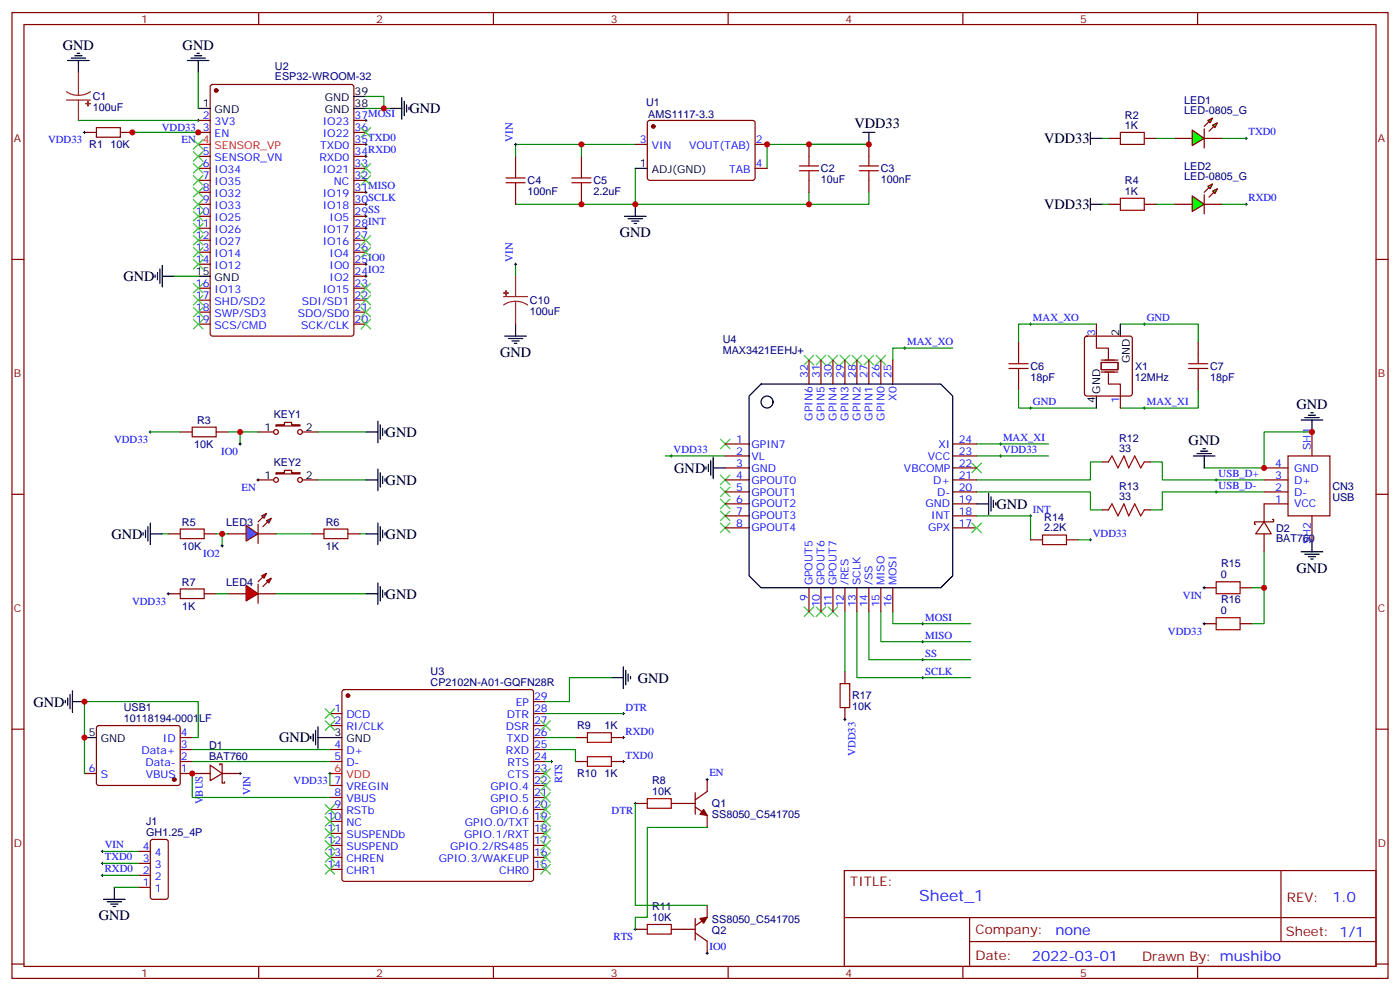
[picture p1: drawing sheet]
<svg xmlns="http://www.w3.org/2000/svg" width="412mm" height="292mm" viewBox="0 0 412 292" stroke-linecap="round" stroke-linejoin="round" font-family="sans-serif">
<g fill="none" stroke="#870000" stroke-width=".35">
<path d="M3.5 3.7h405.4v284.3h-405.4zM7.1 7.2h398.2v277.3h-398.2zM76.2 3.7v3.5M145.3 3.7v3.5M214.5 3.7v3.5M283.6 3.7v3.5M352.8 3.7v3.5M58.4 35.5h3.5M58.4 39h3.5M62.1 25.1l.5-.2h40.9l.7 .4v72.9l-.4 .7-41.2 .1-.6-.5-.1-72.9zM104.2 35.5h3.6M104.2 39h3.6"/>
<path d="M58.4 46h3.5M58.4 49.6h3.5M58.4 53.1h3.5M58.4 56.6h3.5M104.2 46h3.6M104.2 49.6h3.6M104.2 53.1h3.6M104.2 56.6h3.6M104.2 42.5h3.6M3.5 76.4h3.6M58.4 60.1h3.5M58.4 63.7h3.5"/>
<path d="M58.4 67.2h3.5M58.4 70.7h3.5M58.4 74.3h3.5M58.4 77.8h3.5M104.2 60.1h3.6M104.2 63.7h3.6M104.2 67.2h3.6M104.2 70.7h3.6M104.2 74.3h3.6M104.2 77.8h3.6M405.3 76.4h3.6M58.4 84.8h3.5"/>
<path d="M58.4 88.4h3.5M58.4 91.9h3.5M58.4 95.4h3.5M104.2 84.8h3.6M104.2 88.4h3.6M104.2 91.9h3.6M104.2 95.4h3.6M104.2 81.3h3.6M53.1 127.2h3.5M63.7 127.2h3.5M76 127.2h4.6M81.3 125.1h2.5v-.7h2.1v.7h2.5v.3h-7.1z"/>
<path d="M81.3 139.2h2.5v-.7h2.1v.7h2.5v.3h-7.1zM89.1 127.2h4.6M3.5 145.5h3.6M49.6 157.2h3.5M60.1 157.2h3.6M76 141.3h4.6M89.1 141.3h4.6M405.3 145.5h3.6M3.5 214.7h3.6M28.6 213.8l.5-.2h23.3l.5 .2 .2 .5-.1 16.5-.6 .4h-23.6l-.4-.7v-16.2zM53.1 217.1h3.5M97.2 210.1h3.5"/>
<path d="M97.2 213.6h3.5M101 203.2l.4-.2h55.1l.5 .2 .2 .5v55.1l-.3 .5-.4 .2h-55.1l-.5-.3-.2-.4v-55.1zM157.2 210.1h3.5M157.2 213.6h3.5M157.2 217.1h3.5M157.2 206.6h3.5M405.3 214.7h3.6M24.9 227.7h3.5M53.1 220.7h3.5M53.1 224.2h3.5M53.1 227.7h8.8M61.9 225.2l3.5 2.5-3.5 2.1z"/>
<path d="M64.7 225.2v-.3h.7v5.6h.7v-.3M65.4 227.7h5.3M97.2 220.7h3.5M97.2 224.2h3.5M97.2 231.2h3.5M97.2 234.8h3.5M97.2 238.3h3.5M157.2 220.7h3.5M157.2 224.2h3.5M157.2 231.2h3.5M157.2 234.8h3.5M157.2 238.3h3.5"/>
<path d="M157.2 227.7h3.5M187.1 236.5h3.6M197.7 236.5h7.1M204.8 237.6l3.5 2.5v3.5M204.8 233.4v6.3M208.3 229.5v3.5l-3.5 2.5M97.2 241.8h3.5M97.2 245.4h3.5M97.2 248.9h3.5M97.2 252.4h3.5M97.2 255.9h3.5M157.2 241.8h3.5"/>
<path d="M157.2 245.4h3.5M157.2 248.9h3.5M157.2 252.4h3.5M157.2 255.9h3.5M248.7 256.3h156.6v28.2h-156.6zM377.3 256.3v20.9M187.1 273.6h3.6M197.7 273.6h7.1M204.8 274.6l3.5 2.5v3.5M204.8 270.4v6.4M208.3 266.5v3.6l-3.5 2.4M248.7 270.1h156.5"/>
<path d="M285.6 277.2h119.6M285.6 270.1v14.2M3.5 283.8h3.6M76.2 284.5v3.5M145.3 284.5v3.5M214.5 284.5v3.5M283.6 284.5v3.5M352.8 284.5v3.5M405.3 283.8h3.6"/>
<circle cx="81.3" cy="127.2" r=".71"/>
<circle cx="88.4" cy="127.2" r=".71"/>
<circle cx="81.3" cy="141.3" r=".71"/>
<circle cx="88.4" cy="141.3" r=".71"/>
</g>
<g fill="none" stroke="#000" stroke-width=".35">
<path d="M19.9 17.8h6.4M21 17.1h4.2M22 16.4h2.2M22.8 15.7h.7M23.1 17.8v3.5M55.2 17.8h6.4M56.3 17.1h4.2M57.3 16.4h2.1M58 15.7h.7M58.4 17.8v3.5M58.4 31.9h3.5M104.2 31.9h3.6"/>
<path d="M104.2 28.4h3.6M114.8 31.9h3.6M118.4 28.8v6.3M119.1 29.8v4.2M119.8 30.9v2.1M120.5 31.6v.7M47.1 79.2v4.2M47.8 78.1v6.4M45.7 81v.7M46.4 80.3v2.1M47.8 81.3h3.5M58.4 81.3h3.5"/>
<path d="M107.8 127.2h3.5M111.3 124v6.4M111.3 138.1v6.4M112 125.1v4.2M112 139.2v4.2M112.7 126.1v2.1M113.4 126.8v.7M42.2 156.8v.7M42.9 156.1v2.1M43.6 155v4.3M44.3 157.2h3.5M44.3 154v6.3"/>
<path d="M107.8 141.3h3.5M112.7 140.2v2.1M113.4 140.9v.7M180.1 199.5h3.5M183.6 196.3v6.4M184.3 197.4v4.2M185 198.4v2.2M185.7 199.1v.7M19.2 206.2v.7M19.9 205.5v2.1M20.6 204.4v4.3M21.3 206.6h3.6"/>
<path d="M21.3 203.4v6.3M24.9 217.1h3.5M91.5 216.8v.7M92.3 216.1v2.1M93 215v4.3M93.7 217.1h7M93.7 214v6.3"/>
</g>
<g fill="none" stroke="#000" stroke-width=".29">
<path d="M58 35.5h.7M58 39h.7M58.4 35.1v.7M58.4 38.6v.7M107.4 35.5h.7M107.8 35.1v.7M107.4 56.6h.7M107.4 42.5h.7M107.4 46h.7M107.8 42.2v.7M107.8 45.7v.7M107.8 56.3v.7"/>
<path d="M107.8 59.8v.7M107.4 77.8h.7M107.4 63.7h.7M107.4 67.2h.7M107.4 60.1h.7M107.8 63.3v.7M107.8 66.9v.7M107.8 77.4v.7M107.4 81.3h.7M107.8 81v.7M43.9 127.2h.7M44.3 126.8v.7"/>
<path d="M70.4 130.7h.7M70.7 130.4v.7M75.7 141.3h.7M76 140.9v.7M183.3 210.1h.7M183.6 209.7v.7M56.3 227.7h.7M56.6 227.4v.7M70.4 227.7h.7M70.7 227.4v.7M96.8 227.7h.7M97.2 227.4v.7"/>
<path d="M162.1 224.2h.7M162.5 223.8v.7M186.8 236.5h.7M187.1 236.2v.7M208 229.5h.7M208.3 229.1v.7M186.8 273.6h.7M187.1 273.2v.7M208 280.6h.7M208.3 280.3v.7"/>
</g>
<path d="M106.4 51.7l2.8 2.8M109.2 51.7l-2.8 2.8" fill="none" stroke="#3c3" stroke-width=".35"/>
<g fill="#870000" stroke="#870000" stroke-width=".35">
<path d="M207.3 238.3l1 1.8-2.1-.4z"/>
<path d="M206.2 270.4l2.1-.3-1 1.7z"/>
<circle cx="102.5" cy="204.8" r=".53"/>
<circle cx="51.3" cy="229.5" r=".53"/>
<circle cx="63.7" cy="26.6" r=".53"/>
</g>
<path d="M58.4 42.5h3.5M97.2 227.7h3.5" fill="none" stroke="#f00" stroke-width=".35"/>
<g fill="none" stroke="#008700" stroke-width=".35">
<path d="M58.4 21.3v10.6M107.8 31.9h7M51.3 81.3h7.1M44.3 127.2h8.8M67.2 127.2h8.8M70.7 127.2v3.5M93.7 127.2h14.1M93.7 141.3h14.1M180.1 199.5h-12.4v7.1h-7M56.6 217.1h1.8v-10.5h-33.5v21.1M56.6 227.7v7.1h40.6M56.6 220.7h40.6"/>
<path d="M56.6 224.2h40.6M97.2 227.7v3.5M187.1 236.5v30h21.2M208.3 243.6h-17.6v26.5h-3.6v3.5"/>
</g>
<path d="M56.6 125.8h7.1v2.8h-7.1zM53.1 155.8h7v2.8h-7zM190.7 235.1h7v2.8h-7zM190.7 272.2h7v2.8h-7z" fill="none" stroke="#a10000" stroke-width=".35"/>
<path d="M72.5 154.7l3.5 2.5-3.5 2.1z" fill="#09f" stroke="#870000" stroke-width=".35"/>
<path d="M76 154.3v5.7z" fill="#f00" stroke="#870000" stroke-width=".35"/>
<g fill="#870000" stroke="#870000" stroke-width=".35">
<path d="M77.4 152.2l-1.4 1.4z"/>
<path d="M77.4 155l1.4-1.4z"/>
</g>
<g fill="#09f" stroke="#870000" stroke-width=".35">
<path d="M77.1 151.9l1.4-.7-.7 1.4z"/>
<path d="M78.5 153.3l1.4-.7-.7 1.4z"/>
</g>
<path d="M67.2 157.2h5.3M76 157.2h5.3M91.9 157.2h3.5M102.5 157.2h3.5M49.6 174.8h3.5M60.1 174.8h3.6" fill="none" stroke="#870000" stroke-width=".35"/>
<path d="M47.8 157.2h1.8M63.7 157.2h3.5M65.4 157.2v3.5M81.3 157.2h10.6M106 157.2h1.8" fill="none" stroke="#008700" stroke-width=".35"/>
<path d="M95.4 155.8h7.1v2.8h-7.1zM53.1 173.4h7v2.8h-7z" fill="none" stroke="#a10000" stroke-width=".35"/>
<path d="M107.8 157.2h3.5M111.3 154v6.3M112 155v4.3M112.7 156.1v2.1M113.4 156.8v.7" fill="none" stroke="#000" stroke-width=".35"/>
<path d="M65.1 160.7h.7M65.4 160.3v.7" fill="none" stroke="#000" stroke-width=".29"/>
<g fill="#f00" stroke="#870000" stroke-width=".35">
<path d="M72.5 172.3l3.5 2.5-3.5 2.1z"/>
<path d="M76 172v5.6z"/>
</g>
<g fill="#870000" stroke="#870000" stroke-width=".35">
<path d="M76 171.3l1.4-1.4z"/>
<path d="M77.4 172.7l1.4-1.4z"/>
</g>
<g fill="#f00" stroke="#870000" stroke-width=".35">
<path d="M77.1 169.5l1.4-.7-.7 1.4z"/>
<path d="M78.5 170.9l1.4-.7-.7 1.4z"/>
</g>
<g fill="none" stroke="#870000" stroke-width=".35">
<path d="M190.9 35.7l.5-.2h30.6l.4 .7v16.5l-.7 .4-30.6-.1-.4-.6v-16.2zM151.9 46v3.6M151.9 56.6v3.5M171.3 46v3.6M171.3 56.6v3.5M187.1 42.5h3.6M222.4 42.5h3.6M222.4 49.6h3.6M238.3 42.5v3.5M238.3 53.1v3.5M255.9 42.5v3.5M255.9 53.1v3.5"/>
<path d="M345.9 40.7h5.3M354.7 40.7h5.3M319.7 99.2l.4-.2h12.7l.5 .2 .3 .5v16.2l-.3 .5-.5 .2h-12.7l-.5-.2-.2-.5v-16.2zM323 95.4v3.6M238.3 106v7.1M241.8 106v7.1M245.4 106v7.1M248.9 106v7.1M252.4 106v7.1M255.9 106v7.1M259.5 106v7.1M263 106v7.1"/>
<path d="M300 100.7v3.5M300 111.3v3.5M330 116.6v3.5M353 100.7v3.5M353 111.3v3.5M213.6 137.8h7.1M213.6 130.7h7.1M213.6 134.2h7.1M280.6 137.8h7.1M280.6 130.7h7.1M280.6 134.2h7.1M324.7 136h1.8"/>
<path d="M337.1 136h1.7M372.4 137.8h7M379.4 134.2h12.4v17.7h-12.4zM386.5 127.2v7M213.6 148.3h7.1M213.6 144.8h7.1M213.6 141.3h7.1M213.6 151.9h7.1M213.6 155.4h7.1M280.6 148.3h7.1M280.6 144.8h7.1M280.6 141.3h7.1"/>
<path d="M280.6 151.9h7.1M280.6 155.4h7.1M324.7 150.1h1.8M337.1 150.1h1.7M372.4 148.3h7M372.4 144.8h7M372.4 141.3h7M386.5 151.9v7M67.2 174.8h5.3M76 174.8h5.3M238.3 173v7.1M241.8 173v7.1"/>
<path d="M245.4 173v7.1M248.9 173v7.1M252.4 173v7.1M255.9 173v7.1M259.5 173v7.1M263 173v7.1M248.9 197.7v3.6M169.5 217.1h3.5M180.1 217.1h3.5M248.9 208.3v3.5M169.5 224.2h3.5M180.1 224.2h3.5"/>
</g>
<g fill="none" stroke="#008700" stroke-width=".35">
<path d="M171.3 42.5h-19.4v3.5M187.1 42.5h-15.8v3.5M187.1 49.6v10.5M238.3 42.5h17.6h-29.9v7.1M238.3 56.6v3.5h-86.4M255.9 56.6v3.5h-17.6M323 95.4h-23v5.3M330 95.4h23v5.3M280.6 102.5h-17.6v3.5M300 114.8v5.3h23M353 114.8v5.3h-23M196 134.2h17.6"/>
<path d="M287.7 130.7h21.2M287.7 134.2h21.2M324.7 136h-3.5v5.3h-33.5M338.8 136h3.6v5.3h30M386.5 127.2h-14.1v10.6h-17.7M287.7 144.8h33.5v5.3h3.5M372.4 144.8h-30v5.3h-3.6M63.7 174.8h3.5M81.3 174.8h26.5M248.9 180.1v17.6M252.4 180.1v19.4h33.5M255.9 180.1v14.1h30"/>
<path d="M259.5 180.1v8.8h26.4M263 180.1v3.5h22.9M160.7 217.1h8.8M160.7 210.1h22.9M160.7 220.7h8.8v3.5M160.7 224.2h1.8"/>
</g>
<g fill="none" stroke="#000" stroke-width=".29">
<path d="M151.5 42.5h.7M151.9 42.2v.7M366.7 40.7h.7M367.1 40.4v.7M303.2 95.4h.7M303.6 95.1v.7M336.7 95.4h.7M337.1 95.1v.7M266.2 102.5h.7M266.5 102.1v.7M303.6 119.8v.7M337.1 119.8v.7"/>
<path d="M197.4 134.2h.7M197.7 133.9v.7M294.4 130.7h.7M294.4 134.2h.7M294.7 130.4v.7M294.7 133.9v.7M303.2 120.1h.7M336.7 120.1h.7M303.2 151.9h.7M303.6 151.5v.7M357.9 144.8h.7M357.9 141.3h.7"/>
<path d="M358.2 140.9v.7M358.2 144.5v.7M49.2 174.8h.7M49.6 174.4v.8M271.5 183.6h.7M271.5 188.9h.7M271.5 194.2h.7M271.5 199.5h.7M271.8 183.3v.7M271.8 188.6v.7M271.8 193.9v.7M271.8 199.1v.7"/>
<path d="M183.3 217.1h.7M183.6 216.8v.7M248.5 211.8h.7M248.9 211.5v.7M183.3 224.2h.7M183.6 223.8v.7"/>
</g>
<g fill="none" stroke="#000" stroke-width=".35">
<path d="M254.2 39h3.5M255.9 39v3.5M187.1 49.6h3.6M184 63.7h6.3M185 64.4h4.3M186.1 65.1h2.1M186.8 65.8h.7M187.1 60.1v3.6M330 95.4v3.6M224.2 113.1h52.9l3.5 3.5v52.9l-3.5 3.5h-52.9l-3.5-3.5v-52.9zM323 116.6v3.5M208 137.4v.7"/>
<path d="M208.7 136.7v2.1M209.4 135.6v4.3M210.1 137.8h3.5M210.1 134.6v6.3M351.5 134.2h6.4M352.6 133.5h4.2M353.7 132.8h2.1M354.4 132.1h.7M354.7 134.2v3.6M383.3 123.6h6.3M384.4 122.9h4.2M385.4 122.2h2.1"/>
<path d="M386.1 121.5h.7M386.5 123.6v3.6M287.7 148.3h3.5M291.2 145.2v6.3M291.9 146.2v4.3M292.6 147.3v2.1M293.3 148v.7M386.5 158.9v3.6M107.8 174.8h3.5M111.3 171.6v6.4M112 172.7v4.2M112.7 173.7v2.2"/>
<path d="M113.4 174.4v.8M383.3 162.5h6.3M384.4 163.2h4.2M385.4 163.9h2.1M386.1 164.6h.7"/>
<circle cx="226" cy="118.4" r="1.76"/>
</g>
<g fill="none" stroke="#a10000" stroke-width=".35">
<path d="M149 53.8h5.7M149 52.4h5.7M151.9 49.6v2.8M151.9 53.8v2.8M168.5 53.8h5.6M168.5 52.4h5.6M171.3 49.6v2.8M171.3 53.8v2.8M235.5 50.3h5.6M235.5 48.9h5.6M238.3 46v2.9M238.3 50.3v2.8"/>
<path d="M253.1 50.3h5.7M253.1 48.9h5.7M255.9 46v2.9M255.9 50.3v2.8M297.2 107.1h5.7M297.2 108.5h5.7M300 104.2v2.9M300 108.5v2.8M350.1 107.1h5.7M350.1 108.5h5.7M353 104.2v2.9M353 108.5v2.8"/>
<path d="M326.5 136l1.1-1.8 1.7 3.6 1.8-3.6 1.4 3.6 1.8-3.6 1.7 3.6 1.1-1.8M326.5 150.1l1.1-1.8 1.7 3.6 1.8-3.6 1.4 3.6 1.8-3.6 1.7 3.6 1.1-1.8M173 215.7h7.1v2.8h-7.1zM247.5 201.3h2.8v7h-2.8zM173 222.8h7.1v2.8h-7.1z"/>
</g>
<g fill="none" stroke="#3c3" stroke-width=".35">
<path d="M236.9 104.6l2.8 2.8M239.7 104.6l-2.8 2.8M240.4 104.6l2.8 2.8M243.2 104.6l-2.8 2.8M243.9 104.6l2.9 2.8M246.8 104.6l-2.9 2.8M247.5 104.6l2.8 2.8M250.3 104.6l-2.8 2.8M251 104.6l2.8 2.8M253.8 104.6l-2.8 2.8M254.5 104.6l2.9 2.8M257.4 104.6l-2.9 2.8"/>
<path d="M258.1 104.6l2.8 2.8M260.9 104.6l-2.8 2.8M212.2 129.3l2.8 2.8M212.2 139.9l2.8 2.8M215 129.3l-2.8 2.8M215 139.9l-2.8 2.8M286.3 136.3l2.8 2.9M289.1 136.3l-2.8 2.9M212.2 154l2.8 2.8M212.2 150.5l2.8 2.8M212.2 146.9l2.8 2.9M212.2 143.4l2.8 2.8"/>
<path d="M215 154l-2.8 2.8M215 150.5l-2.8 2.8M215 146.9l-2.8 2.9M215 143.4l-2.8 2.8M286.3 154l2.8 2.8M289.1 154l-2.8 2.8M236.9 178.7l2.8 2.8M239.7 178.7l-2.8 2.8M240.4 178.7l2.8 2.8M243.2 178.7l-2.8 2.8M243.9 178.7l2.9 2.8M246.8 178.7l-2.9 2.8"/>
<path d="M95.8 212.2l2.8 2.8M95.8 208.7l2.8 2.8M98.6 212.2l-2.8 2.8M98.6 208.7l-2.8 2.8M95.8 236.9l2.8 2.8M98.6 236.9l-2.8 2.8M159.3 226.3l2.8 2.8M159.3 229.8l2.8 2.9M159.3 233.4l2.8 2.8M159.3 236.9l2.8 2.8M162.1 226.3l-2.8 2.8M162.1 229.8l-2.8 2.9"/>
<path d="M162.1 233.4l-2.8 2.8M162.1 236.9l-2.8 2.8M95.8 254.5l2.8 2.9M95.8 251l2.8 2.8M95.8 247.5l2.8 2.8M95.8 243.9l2.8 2.9M95.8 240.4l2.8 2.8M98.6 254.5l-2.8 2.9M98.6 251l-2.8 2.8M98.6 247.5l-2.8 2.8M98.6 243.9l-2.8 2.9M98.6 240.4l-2.8 2.8"/>
<path d="M159.3 240.4l2.8 2.8M159.3 243.9l2.8 2.9M159.3 247.5l2.8 2.8M159.3 251l2.8 2.8M159.3 254.5l2.8 2.9M162.1 240.4l-2.8 2.8M162.1 243.9l-2.8 2.9M162.1 247.5l-2.8 2.8M162.1 251l-2.8 2.8M162.1 254.5l-2.8 2.9"/>
</g>
<circle cx="192.4" cy="37.2" r=".53" fill="#870000" stroke="#870000" stroke-width=".35"/>
<path d="M323 99v3.5h3.5v3.5M324.4 106.7h4.9v2.1h-4.9zM324.4 109.5h4.9M324.4 106h4.9M326.5 109.5v3.6h3.5v3.5" fill="none" stroke="#870012" stroke-width=".35"/>
<g fill="#0f0" stroke="#870000" stroke-width=".35">
<path d="M357.2 36.9l1.4-.7-.7 1.4z"/>
<path d="M355.8 35.5l1.4-.8-.7 1.5z"/>
</g>
<g fill="#870000" stroke="#870000" stroke-width=".35">
<path d="M356.1 38.6l1.4-1.4z"/>
<path d="M356.1 35.8l-1.4 1.4z"/>
</g>
<path d="M354.7 37.9v5.7z" fill="#f00" stroke="#870000" stroke-width=".35"/>
<path d="M351.2 38.3l3.5 2.4-3.5 2.2z" fill="#0f0" stroke="#870000" stroke-width=".35"/>
<path d="M330 39h7.1v3.5h-7.1z" fill="none" stroke="#a10000" stroke-width=".35"/>
<path d="M326.5 40.7h3.5M337.1 40.7h3.5M345.9 60.1h5.3M354.7 60.1h5.3" fill="none" stroke="#870000" stroke-width=".35"/>
<path d="M321.2 39v3.5M321.2 40.7h3.5" fill="none" stroke="#000" stroke-width=".35"/>
<path d="M324.7 40.7h1.8M340.6 40.7h5.3M360 40.7h7.1" fill="none" stroke="#008700" stroke-width=".35"/>
<path d="M367.1 59.8v.7M366.7 60.1h.7" fill="none" stroke="#000" stroke-width=".29"/>
<g fill="#0f0" stroke="#870000" stroke-width=".35">
<path d="M357.2 56.3l1.4-.7-.7 1.4z"/>
<path d="M355.8 54.9l1.4-.7-.7 1.4z"/>
</g>
<g fill="#870000" stroke="#870000" stroke-width=".35">
<path d="M356.1 58l1.4-1.4z"/>
<path d="M354.7 56.6l1.4-1.4z"/>
</g>
<path d="M354.7 57.3v5.7z" fill="#f00" stroke="#870000" stroke-width=".35"/>
<path d="M351.2 57.7l3.5 2.4-3.5 2.2z" fill="#0f0" stroke="#870000" stroke-width=".35"/>
<path d="M28.4 37.6h7.1v2.8h-7.1zM330 58.4h7.1v3.5h-7.1zM307.1 157.5h7v2.8h-7zM358.2 171.3h7.1v3.5h-7.1zM358.2 181.9h7.1v3.5h-7.1z" fill="none" stroke="#a10000" stroke-width=".35"/>
<g fill="none" stroke="#870000" stroke-width=".35">
<path d="M24.9 39h3.5M35.5 39h3.5M326.5 60.1h3.5M337.1 60.1h3.5M303.6 158.9h3.5M314.1 158.9h3.6M372.4 153.6l2.1 3.6h-4.6zM372.4 148.3v5.3M372.4 157.2v5.3M374.8 152.9h.4v.7h-5.7v.7h.4M354.7 173h3.5M365.3 173h3.5"/>
<path d="M354.7 183.6h3.5M365.3 183.6h3.5M40.7 257.7h3.6M40.7 254.2h3.6M40.7 250.6h3.6M44.5 247.3l.5-.2h3.9l.6 .5 .1 16.5-.5 .6-4.1 .1-.7-.5v-16.5zM40.7 261.2h3.6"/>
</g>
<path d="M321.2 58.4v3.5M321.2 60.1h3.5M148.7 99h6.3M149.8 99.7h4.2M151.9 95.4v3.6M150.8 100.4h2.1M151.5 101.1h.7M30.5 264.8h6.4M31.6 265.5h4.2M32.6 266.2h2.1M33.3 266.9h.7M33.7 261.2v3.6" fill="none" stroke="#000" stroke-width=".35"/>
<g fill="none" stroke="#008700" stroke-width=".35">
<path d="M23.1 35.5h35.3M39 39h19.4M107.8 28.4h5.3v3.5M151.9 77.8v3.5M324.7 60.1h1.8M340.6 60.1h5.3M360 60.1h7.1M287.7 151.9h15.9v7M317.7 158.9h3.5M368.8 173h3.6M372.4 162.5v21.1h-3.6M30.2 257.7h10.5"/>
<path d="M30.2 254.2h10.5M30.2 250.6h10.5M33.7 261.2h7"/>
</g>
<g fill="none" stroke="#000" stroke-width=".29">
<path d="M24.5 39h.7M24.9 38.6v.7M151.5 77.8h.7M151.9 77.4v.7M320.9 158.9h.7M321.2 158.6v.7M354.4 173h.7M354.7 172.7v.7M354.4 183.6h.7M354.7 183.3v.7M29.8 257.7h.7M29.8 254.2h.7"/>
<path d="M29.8 250.6h.7M30.2 250.3v.7M30.2 253.8v.7M30.2 257.4v.7"/>
</g>
<g fill="none" stroke="#3c3" stroke-width=".35">
<path d="M106.4 37.6l2.8 2.8M109.2 37.6l-2.8 2.8M57 44.6l2.8 2.8M57 48.2l2.8 2.8M57 51.7l2.8 2.8M57 55.2l2.8 2.8M57 58.7l2.8 2.9M57 41.1l2.8 2.8M59.8 44.6l-2.8 2.8M59.8 48.2l-2.8 2.8M59.8 51.7l-2.8 2.8M59.8 55.2l-2.8 2.8"/>
<path d="M59.8 58.7l-2.8 2.9M59.8 41.1l-2.8 2.8M106.4 48.2l2.8 2.8M109.2 48.2l-2.8 2.8M57 62.3l2.8 2.8M57 65.8l2.8 2.8M57 69.3l2.8 2.8M57 72.8l2.8 2.9M57 76.4l2.8 2.8M59.8 62.3l-2.8 2.8M59.8 65.8l-2.8 2.8M59.8 69.3l-2.8 2.8"/>
<path d="M59.8 72.8l-2.8 2.9M59.8 76.4l-2.8 2.8M106.4 69.3l2.8 2.8M106.4 72.8l2.8 2.9M109.2 69.3l-2.8 2.8M109.2 72.8l-2.8 2.9M57 83.4l2.8 2.9M57 94l2.8 2.8M57 90.5l2.8 2.8M57 87l2.8 2.8M59.8 83.4l-2.8 2.9M59.8 94l-2.8 2.8"/>
<path d="M59.8 87l-2.8 2.8M59.8 90.5l-2.8 2.8M106.4 83.4l2.8 2.9M106.4 87l2.8 2.8M106.4 90.5l2.8 2.8M106.4 94l2.8 2.8M109.2 83.4l-2.8 2.9M109.2 87l-2.8 2.8M109.2 90.5l-2.8 2.8M109.2 94l-2.8 2.8M159.3 212.2l2.8 2.8M162.1 212.2l-2.8 2.8"/>
</g>
<path d="M19.6 27l1.7 .8 1.8 .2M19.6 29.5h7M23.1 21.3v6.7M23.1 29.5v6M26.6 27l-1.6 .8-1.9 .2M148.3 87.3h7.1M151.9 88.7l1.8 .3 1.7 .8M151.9 88.7l-1.9 .3-1.7 .8M151.9 81.3v6M151.9 88.7v6.7" fill="none" stroke="#8c2424" stroke-width=".35"/>
<g fill="#8c2424" stroke="#8c2424" stroke-width=".35">
<path d="M25.2 30.5h1.4z"/>
<path d="M25.9 29.8v1.4z"/>
<path d="M148.3 86.3h1.5z"/>
<path d="M149 85.5l.1 1.5z"/>
</g>
<g fill="#c00">
<circle cx="56.6" cy="227.7" r=".88"/>
<circle cx="24.9" cy="206.6" r=".88"/>
<circle cx="24.9" cy="217.1" r=".88"/>
<circle cx="70.7" cy="127.2" r=".88"/>
<circle cx="65.4" cy="157.2" r=".88"/>
<circle cx="226" cy="42.5" r=".88"/>
<circle cx="238.3" cy="42.5" r=".88"/>
<circle cx="187.1" cy="60.1" r=".88"/>
<circle cx="255.9" cy="42.5" r=".88"/>
<circle cx="238.3" cy="60.1" r=".88"/>
<circle cx="171.3" cy="42.5" r=".88"/>
<circle cx="171.3" cy="60.1" r=".88"/>
<circle cx="386.5" cy="127.2" r=".88"/>
<circle cx="372.4" cy="137.8" r=".88"/>
<circle cx="372.4" cy="173" r=".88"/>
<circle cx="113.1" cy="31.9" r=".88"/>
<circle cx="39" cy="39" r=".88"/>
<circle cx="58.4" cy="39" r=".88"/>
</g>
<text font-size="4.6" fill="#00f" x="270.8" y="265.3">Sheet_1</text>
<g font-size="4.2">
<text x="18.5" y="14.6">GND</text>
<text x="53.8" y="14.6">GND</text>
<text x="120.6" y="33.4">GND</text>
<text x="251.7" y="37.8">VDD33</text>
<text x="307.5" y="42.2">VDD33</text>
<text x="307.5" y="61.6">VDD33</text>
<text x="182.6" y="69.7">GND</text>
<text x="36.3" y="82.8">GND</text>
<text x="147.3" y="105">GND</text>
<text x="381.9" y="120.5">GND</text>
<text x="113.6" y="128.6">GND</text>
<text x="350.1" y="131.1">GND</text>
<text x="113.6" y="142.7">GND</text>
<text x="198.6" y="139.2">GND</text>
<text x="293.5" y="149.8">GND</text>
<text x="32.8" y="158.6">GND</text>
<text x="113.6" y="158.6">GND</text>
<text x="381.9" y="168.6">GND</text>
<text x="113.6" y="176.2">GND</text>
<text x="187.9" y="200.9">GND</text>
<text x="9.9" y="208">GND</text>
<text x="82.2" y="218.6">GND</text>
<text x="29.1" y="270.8">GND</text>
</g>
<g font-size="4.2" fill="#00f">
<text x="392.5" y="265.6">1.0</text>
<text x="310.9" y="275.1">none</text>
<text x="304" y="282.9">2022-03-01</text>
</g>
<g font-size="3.9" fill="#800">
<text x="250.5" y="260.9">TITLE:</text>
<text x="379.1" y="265.6">REV:</text>
<text x="287.4" y="275.1">Company:</text>
<text x="378.7" y="275.7">Sheet: 1/1</text>
<text x="287.4" y="282.8">Date:</text>
<text x="336.4" y="282.8">Drawn By: mushibo</text>
</g>
<g font-size="3.2" fill="#800">
<text x="41.6" y="6.7">1</text>
<text x="110.8" y="6.7">2</text>
<text x="179.9" y="6.7">3</text>
<text x="249.1" y="6.7">4</text>
<text x="318.2" y="6.7">5</text>
<text x="4.1" y="41.8">A</text>
<text x="405.9" y="41.8">A</text>
<text x="4.1" y="110.9">B</text>
<text x="405.9" y="110.9">B</text>
<text x="4.1" y="180.1">C</text>
<text x="405.9" y="180.1">C</text>
<text x="4.1" y="249.2">D</text>
<text x="405.9" y="249.2">D</text>
<text x="41.6" y="287.5">1</text>
<text x="110.8" y="287.5">2</text>
<text x="179.9" y="287.5">3</text>
<text x="249.1" y="287.5">4</text>
<text x="318.2" y="287.5">5</text>
</g>
<g font-size="3.2" fill="#000080">
<text x="81" y="23.6">ESP32-WROOM-32</text>
<text x="81" y="20.5">U2</text>
<text x="27.3" y="29.5">C1</text>
<text x="27.3" y="32.8">100uF</text>
<text x="190.3" y="31.3">U1</text>
<text x="191" y="34.8">AMS1117-3.3</text>
<text x="331.4" y="34.9">R2</text>
<text x="348.8" y="33.7">LED-0805_G</text>
<text x="348.8" y="30.5">LED1</text>
<text x="331.4" y="37.9">1K</text>
<text x="26.3" y="43.7">R1</text>
<text x="32.5" y="43.7">10K</text>
<text x="241.8" y="53.9">10uF</text>
<text x="241.8" y="50.7">C2</text>
<text x="259.5" y="53.9">100nF</text>
<text x="259.5" y="50.7">C3</text>
<text x="348.8" y="53.1">LED-0805_G</text>
<text x="348.8" y="49.9">LED2</text>
<text x="155.4" y="57.4">100nF</text>
<text x="155.4" y="54.2">C4</text>
<text x="174.8" y="57.4">2.2uF</text>
<text x="174.8" y="54.2">C5</text>
<text x="331.4" y="57.3">1K</text>
<text x="331.4" y="54.3">R4</text>
<text x="156.1" y="89.5">C10</text>
<text x="156.1" y="92.7">100uF</text>
<text x="212.9" y="101.1">U4</text>
<text x="212.9" y="104.2">MAX3421EEHJ+</text>
<text x="303.6" y="112.1">18pF</text>
<text x="303.6" y="108.9">C6</text>
<text x="334.3" y="112.1">12MHz</text>
<text x="334.3" y="108.9">X1</text>
<text x="356.5" y="112.1">18pF</text>
<text x="356.5" y="108.9">C7</text>
<text x="58" y="124.8">R3</text>
<text x="80.6" y="123">KEY1</text>
<text x="57.2" y="131.8">10K</text>
<text x="329.7" y="130">R12</text>
<text x="80.6" y="137.1">KEY2</text>
<text x="329.7" y="133.2">33</text>
<text x="329.7" y="147.3">33</text>
<text x="329.7" y="144.1">R13</text>
<text x="392.5" y="147.4">USB</text>
<text x="392.5" y="144.2">CN3</text>
<text x="53.6" y="154.8">R5</text>
<text x="66.6" y="154.8">LED3</text>
<text x="95.9" y="154.8">R6</text>
<text x="307.6" y="153.3">R14</text>
<text x="53.7" y="161.9">10K</text>
<text x="96" y="161.9">1K</text>
<text x="307.6" y="156.5">2.2K</text>
<text x="375.9" y="159.7">BAT760</text>
<text x="375.9" y="156.6">D2</text>
<text x="359.7" y="167">R15</text>
<text x="53.6" y="172.4">R7</text>
<text x="66.6" y="172.4">LED4</text>
<text x="359.7" y="170.2">0</text>
<text x="53.7" y="179.5">1K</text>
<text x="359.7" y="177.6">R16</text>
<text x="359.7" y="180.8">0</text>
<text x="126.8" y="202">CP2102N-A01-GQFN28R</text>
<text x="126.8" y="198.8">U3</text>
<text x="36.5" y="209.3">USB1</text>
<text x="251" y="209">10K</text>
<text x="251" y="205.8">R17</text>
<text x="36.5" y="212.5">10118194-0001LF</text>
<text x="170" y="214.7">R9</text>
<text x="178.1" y="214.7">1K</text>
<text x="61.6" y="220.6">D1</text>
<text x="61.6" y="223.8">BAT760</text>
<text x="170" y="228.9">R10</text>
<text x="178.1" y="228.9">1K</text>
<text x="192.1" y="230.9">R8</text>
<text x="192.1" y="234.1">10K</text>
<text x="209.7" y="237.7">Q1</text>
<text x="43.1" y="242.9">J1</text>
<text x="209.7" y="240.9">SS8050_C541705</text>
<text x="43.1" y="246.1">GH1.25_4P</text>
<text x="192.1" y="267.9">R11</text>
<text x="192.1" y="271.1">10K</text>
<text x="209.7" y="271.7">SS8050_C541705</text>
<text x="209.7" y="274.9">Q2</text>
</g>
<g font-size="3.2">
<text x="95.7" y="29.8">GND</text>
<text x="104.4" y="28">39</text>
<text x="59.7" y="31.6">1</text>
<text x="63.2" y="33.3">GND</text>
<text x="95.7" y="33.3">GND</text>
<text x="104.4" y="31.6">38</text>
<text x="188.5" y="49.2">1</text>
<text x="192" y="51">ADJ(GND)</text>
<text x="57.7" y="81">15</text>
<text x="63.2" y="82.7">GND</text>
<text x="329.7" y="99" transform="rotate(-90 329.7 99)">2</text>
<text x="332.8" y="106.9" transform="rotate(-90 332.8 106.9)">GND</text>
<text x="322.6" y="118.6" transform="rotate(-90 322.6 118.6)">4</text>
<text x="324" y="115.9" transform="rotate(-90 324 115.9)">GND</text>
<text x="77.9" y="126.8">1</text>
<text x="90.1" y="126.8">2</text>
<text x="77.9" y="140.9">1</text>
<text x="90.1" y="140.9">2</text>
<text x="26.2" y="216.8">5</text>
<text x="29.7" y="218.5">GND</text>
<text x="98.5" y="216.8">3</text>
<text x="102" y="218.5">GND</text>
</g>
<g font-size="3.2" fill="#00f">
<text x="59.7" y="35.1">2</text>
<text x="104.4" y="35.1">37MOSI</text>
<text x="47.7" y="38.6">VDD33</text>
<text x="59.7" y="38.6">3</text>
<text x="63.2" y="36.9">3V3</text>
<text x="63.2" y="40.4">EN</text>
<text x="95.1" y="40.4">IO22</text>
<text x="95.1" y="36.9">IO23</text>
<text x="104.4" y="38.6">36</text>
<text x="151" y="41.7" transform="rotate(-90 151 41.7)">VIN</text>
<text x="367.8" y="39.9">TXD0</text>
<text x="14.1" y="42.1">VDD33</text>
<text x="53.5" y="42.1">EN 4</text>
<text x="59.7" y="45.7">5</text>
<text x="63.2" y="47.4">SENSOR_VN</text>
<text x="94.1" y="47.4">RXD0</text>
<text x="94.4" y="43.9">TXD0</text>
<text x="104.4" y="45.7">34RXD0</text>
<text x="104.4" y="42.2">35TXD0</text>
<text x="188.5" y="42.2">3</text>
<text x="192" y="43.9">VIN</text>
<text x="203" y="43.9">VOUT(TAB)</text>
<text x="222.6" y="42.2">2</text>
<text x="59.7" y="49.2">6</text>
<text x="59.7" y="52.7">7</text>
<text x="63.2" y="51">IO34</text>
<text x="95.1" y="51">IO21</text>
<text x="104.4" y="52.7">32</text>
<text x="104.4" y="49.2">33</text>
<text x="214.8" y="51">TAB</text>
<text x="222.6" y="49.2">4</text>
<text x="59.7" y="56.3">8</text>
<text x="59.7" y="59.8">9</text>
<text x="63.2" y="54.5">IO35</text>
<text x="63.2" y="58">IO32</text>
<text x="95.1" y="58">IO19</text>
<text x="98.4" y="54.5">NC</text>
<text x="104.4" y="59.8">30SCLK</text>
<text x="104.4" y="56.3">31MISO</text>
<text x="367.8" y="59.3">RXD0</text>
<text x="57.7" y="63.3">10</text>
<text x="63.2" y="61.6">IO33</text>
<text x="63.2" y="65.1">IO25</text>
<text x="95.1" y="61.6">IO18</text>
<text x="97.1" y="65.1">IO5</text>
<text x="104.4" y="63.3">29SS</text>
<text x="57.7" y="66.9">11</text>
<text x="57.7" y="70.4">12</text>
<text x="63.2" y="68.6">IO26</text>
<text x="95.1" y="68.6">IO17</text>
<text x="104.4" y="70.4">27</text>
<text x="104.4" y="66.9">28INT</text>
<text x="57.7" y="73.9">13</text>
<text x="57.7" y="77.4">14</text>
<text x="63.2" y="72.1">IO27</text>
<text x="63.2" y="75.7">IO14</text>
<text x="95.1" y="72.1">IO16</text>
<text x="97.1" y="75.7">IO4</text>
<text x="104.4" y="77.4">25IO0</text>
<text x="104.4" y="73.9">26</text>
<text x="151" y="77" transform="rotate(-90 151 77)">VIN</text>
<text x="63.2" y="79.2">IO12</text>
<text x="97.1" y="82.7">IO2</text>
<text x="97.1" y="79.2">IO0</text>
<text x="104.4" y="81">24IO2</text>
<text x="57.7" y="84.5">16</text>
<text x="57.7" y="88">17</text>
<text x="63.2" y="86.3">IO13</text>
<text x="63.2" y="89.8">SHD/SD2</text>
<text x="88.9" y="89.8">SDI/SD1</text>
<text x="95.1" y="86.3">IO15</text>
<text x="104.4" y="88">22</text>
<text x="104.4" y="84.5">23</text>
<text x="57.7" y="91.5">18</text>
<text x="57.7" y="95.1">19</text>
<text x="63.2" y="93.3">SWP/SD3</text>
<text x="87.8" y="93.3">SDO/SD0</text>
<text x="104.4" y="95.1">20</text>
<text x="104.4" y="91.5">21</text>
<text x="304.3" y="94.5">MAX_XO</text>
<text x="337.8" y="94.5">GND</text>
<text x="63.2" y="96.8">SCS/CMD</text>
<text x="88.7" y="96.8">SCK/CLK</text>
<text x="267.2" y="101.6">MAX_XO</text>
<text x="322.6" y="99" transform="rotate(-90 322.6 99)">3</text>
<text x="237.9" y="111.3" transform="rotate(-90 237.9 111.3)">32</text>
<text x="241.5" y="111.3" transform="rotate(-90 241.5 111.3)">31</text>
<text x="245" y="111.3" transform="rotate(-90 245 111.3)">30</text>
<text x="248.5" y="111.3" transform="rotate(-90 248.5 111.3)">29</text>
<text x="252.1" y="111.3" transform="rotate(-90 252.1 111.3)">28</text>
<text x="255.6" y="111.3" transform="rotate(-90 255.6 111.3)">27</text>
<text x="259.1" y="111.3" transform="rotate(-90 259.1 111.3)">26</text>
<text x="262.6" y="111.3" transform="rotate(-90 262.6 111.3)">25</text>
<text x="264.1" y="118" transform="rotate(-90 264.1 118)">X0</text>
<text x="304.3" y="119.2">GND</text>
<text x="329.7" y="118.6" transform="rotate(-90 329.7 118.6)">1</text>
<text x="337.8" y="119.2">MAX_XI</text>
<text x="239.4" y="123.9" transform="rotate(-90 239.4 123.9)">GPIN6</text>
<text x="242.9" y="123.9" transform="rotate(-90 242.9 123.9)">GPIN5</text>
<text x="246.4" y="123.9" transform="rotate(-90 246.4 123.9)">GPIN4</text>
<text x="249.9" y="123.9" transform="rotate(-90 249.9 123.9)">GPIN3</text>
<text x="253.5" y="123.9" transform="rotate(-90 253.5 123.9)">GPIN2</text>
<text x="257" y="123.9" transform="rotate(-90 257 123.9)">GPIN1</text>
<text x="260.5" y="123.9" transform="rotate(-90 260.5 123.9)">GPIN0</text>
<text x="33.6" y="130.4">VDD33</text>
<text x="216.9" y="130.4">1</text>
<text x="221.4" y="131.8">GPIN7</text>
<text x="276.4" y="131.8">XI</text>
<text x="282.4" y="130.4">24</text>
<text x="295.5" y="129.8">MAX_XI</text>
<text x="65.2" y="133.9">IO0</text>
<text x="198.4" y="133.3">VDD33</text>
<text x="216.9" y="133.9">2</text>
<text x="216.9" y="137.4">3</text>
<text x="221.4" y="135.3">VL</text>
<text x="273.3" y="135.3">VCC</text>
<text x="282.4" y="137.4">22</text>
<text x="282.4" y="133.9">23</text>
<text x="295.5" y="133.3">VDD33</text>
<text x="375.6" y="137.4">4</text>
<text x="386.1" y="132.5" transform="rotate(-90 386.1 132.5)">SH1</text>
<text x="216.9" y="140.9">4</text>
<text x="221.4" y="138.8">GND</text>
<text x="221.4" y="142.3">GPOUT0</text>
<text x="266.3" y="138.8">VBCOMP</text>
<text x="274.9" y="142.3">D+</text>
<text x="282.4" y="140.9">21</text>
<text x="359" y="143.9">USB_D-</text>
<text x="359" y="140.4">USB_D+</text>
<text x="375.6" y="140.9">3</text>
<text x="381.2" y="142.3">D+</text>
<text x="381.2" y="138.8">GND</text>
<text x="71.2" y="144.5">EN</text>
<text x="216.9" y="144.5">5</text>
<text x="216.9" y="148">6</text>
<text x="221.4" y="145.9">GPOUT1</text>
<text x="221.4" y="149.4">GPOUT2</text>
<text x="272.6" y="149.4">GND</text>
<text x="276" y="145.9">D-</text>
<text x="282.4" y="148">19</text>
<text x="282.4" y="144.5">20</text>
<text x="375.6" y="148">1</text>
<text x="375.6" y="144.5">2</text>
<text x="381.2" y="149.4">VCC</text>
<text x="381.2" y="145.9">D-</text>
<text x="216.9" y="151.5">7</text>
<text x="216.9" y="155">8</text>
<text x="221.4" y="152.9">GPOUT3</text>
<text x="274.3" y="152.9">INT</text>
<text x="282.4" y="155">17</text>
<text x="282.4" y="151.5">18</text>
<text x="304.3" y="151">INT</text>
<text x="221.4" y="156.5">GPOUT4</text>
<text x="273.4" y="156.5">GPX</text>
<text x="321.9" y="158">VDD33</text>
<text x="386.1" y="160.2" transform="rotate(-90 386.1 160.2)">SH2</text>
<text x="59.9" y="163.9">IO2</text>
<text x="239.4" y="172.3" transform="rotate(-90 239.4 172.3)">GPOUT5</text>
<text x="242.9" y="172.3" transform="rotate(-90 242.9 172.3)">GPOUT6</text>
<text x="246.4" y="172.3" transform="rotate(-90 246.4 172.3)">GPOUT7</text>
<text x="249.9" y="172.3" transform="rotate(-90 249.9 172.3)">/RES</text>
<text x="253.5" y="172.3" transform="rotate(-90 253.5 172.3)">SCLK</text>
<text x="257" y="172.3" transform="rotate(-90 257 172.3)">/SS</text>
<text x="260.5" y="172.3" transform="rotate(-90 260.5 172.3)">MISO</text>
<text x="264.1" y="172.3" transform="rotate(-90 264.1 172.3)">MOSI</text>
<text x="38.9" y="178">VDD33</text>
<text x="237.9" y="176.8" transform="rotate(-90 237.9 176.8)">9</text>
<text x="241.5" y="178.8" transform="rotate(-90 241.5 178.8)">10</text>
<text x="245" y="178.8" transform="rotate(-90 245 178.8)">11</text>
<text x="248.5" y="178.8" transform="rotate(-90 248.5 178.8)">12</text>
<text x="252.1" y="178.8" transform="rotate(-90 252.1 178.8)">13</text>
<text x="255.6" y="178.8" transform="rotate(-90 255.6 178.8)">14</text>
<text x="259.1" y="178.8" transform="rotate(-90 259.1 178.8)">15</text>
<text x="262.6" y="178.8" transform="rotate(-90 262.6 178.8)">16</text>
<text x="348.5" y="176.2">VIN</text>
<text x="272.5" y="182.7">MOSI</text>
<text x="272.5" y="188">MISO</text>
<text x="344" y="186.8">VDD33</text>
<text x="272.5" y="193.3">SS</text>
<text x="272.5" y="198.6">SCLK</text>
<text x="98.5" y="209.7">1</text>
<text x="151.9" y="208">EP</text>
<text x="157.3" y="209.7">28</text>
<text x="157.3" y="206.2">29</text>
<text x="184.3" y="209.2">DTR</text>
<text x="98.5" y="213.3">2</text>
<text x="102" y="211.5">DCD</text>
<text x="102" y="215">RI/CLK</text>
<text x="149" y="215">DSR</text>
<text x="149.2" y="211.5">DTR</text>
<text x="157.3" y="213.3">27</text>
<text x="48" y="218.5">ID</text>
<text x="53.3" y="220.3">3</text>
<text x="53.3" y="216.8">4</text>
<text x="98.5" y="220.3">4</text>
<text x="149.3" y="218.5">TXD</text>
<text x="157.3" y="220.3">25</text>
<text x="157.3" y="216.8">26</text>
<text x="184.3" y="216.3">RXD0</text>
<text x="26.2" y="227.4">6</text>
<text x="41.7" y="222.1">Data+</text>
<text x="42.8" y="225.6">Data-</text>
<text x="53.3" y="227.4">1</text>
<text x="53.3" y="223.8">2</text>
<text x="98.5" y="223.8">5</text>
<text x="102" y="222.1">D+</text>
<text x="102" y="225.6">D-</text>
<text x="149" y="222.1">RXD</text>
<text x="149.5" y="225.6">RTS</text>
<text x="157.3" y="227.4">23</text>
<text x="157.3" y="223.8">24</text>
<text x="184.3" y="223.3">TXD0</text>
<text x="252" y="222.6" transform="rotate(-90 252 222.6)">VDD33</text>
<text x="29.7" y="229.1">S</text>
<text x="43" y="229.1">VBUS</text>
<text x="86.5" y="230.8">VDD33</text>
<text x="98.5" y="230.9">7</text>
<text x="102" y="232.7">VREGIN</text>
<text x="144.5" y="232.7">GPIO.4</text>
<text x="149.5" y="229.1">CTS</text>
<text x="157.3" y="230.9">22</text>
<text x="165.6" y="230.6" transform="rotate(-90 165.6 230.6)">RTS</text>
<text x="209" y="228.6">EN</text>
<text x="59.7" y="236.8" transform="rotate(-90 59.7 236.8)">VBUS</text>
<text x="73.8" y="234" transform="rotate(-90 73.8 234)">VIN</text>
<text x="98.5" y="234.4">8</text>
<text x="98.5" y="237.9">9</text>
<text x="102" y="236.2">VBUS</text>
<text x="102" y="239.7">RSTb</text>
<text x="144.5" y="239.7">GPIO.6</text>
<text x="144.5" y="236.2">GPIO.5</text>
<text x="157.3" y="237.9">20</text>
<text x="157.3" y="234.4">21</text>
<text x="180.2" y="239.6">DTR</text>
<text x="96.5" y="241.5">10</text>
<text x="96.5" y="245">11</text>
<text x="102" y="243.2">NC</text>
<text x="137" y="243.2">GPIO.0/TXT</text>
<text x="157.3" y="245">18</text>
<text x="157.3" y="241.5">19</text>
<text x="30.9" y="249.8">VIN</text>
<text x="42.1" y="250.3">4</text>
<text x="96.5" y="248.5">12</text>
<text x="102" y="246.8">SUSPENDb</text>
<text x="102" y="250.3">SUSPEND</text>
<text x="132.6" y="250.3">GPIO.2/RS485</text>
<text x="136.7" y="246.8">GPIO.1/RXT</text>
<text x="157.3" y="248.5">17</text>
<text x="30.9" y="256.8">RXD0</text>
<text x="30.9" y="253.3">TXD0</text>
<text x="42.1" y="257.4">2</text>
<text x="42.1" y="253.8">3</text>
<text x="45.6" y="255.6">3</text>
<text x="45.6" y="252.1">4</text>
<text x="96.5" y="252.1">13</text>
<text x="96.5" y="255.6">14</text>
<text x="102" y="253.8">CHREN</text>
<text x="102" y="257.4">CHR1</text>
<text x="129.3" y="253.8">GPIO.3/WAKEUP</text>
<text x="147" y="257.4">CHR0</text>
<text x="157.3" y="255.6">15</text>
<text x="157.3" y="252.1">16</text>
<text x="42.1" y="260.9">1</text>
<text x="45.6" y="262.6">1</text>
<text x="45.6" y="259.1">2</text>
<text x="180.7" y="276.7">RTS</text>
<text x="209" y="279.7">IO0</text>
</g>
<g font-size="3.2" fill="#f00">
<text x="63.2" y="43.9">SENSOR_VP</text>
<text x="98.5" y="227.4">6</text>
<text x="102" y="229.1">VDD</text>
</g>
</svg>
